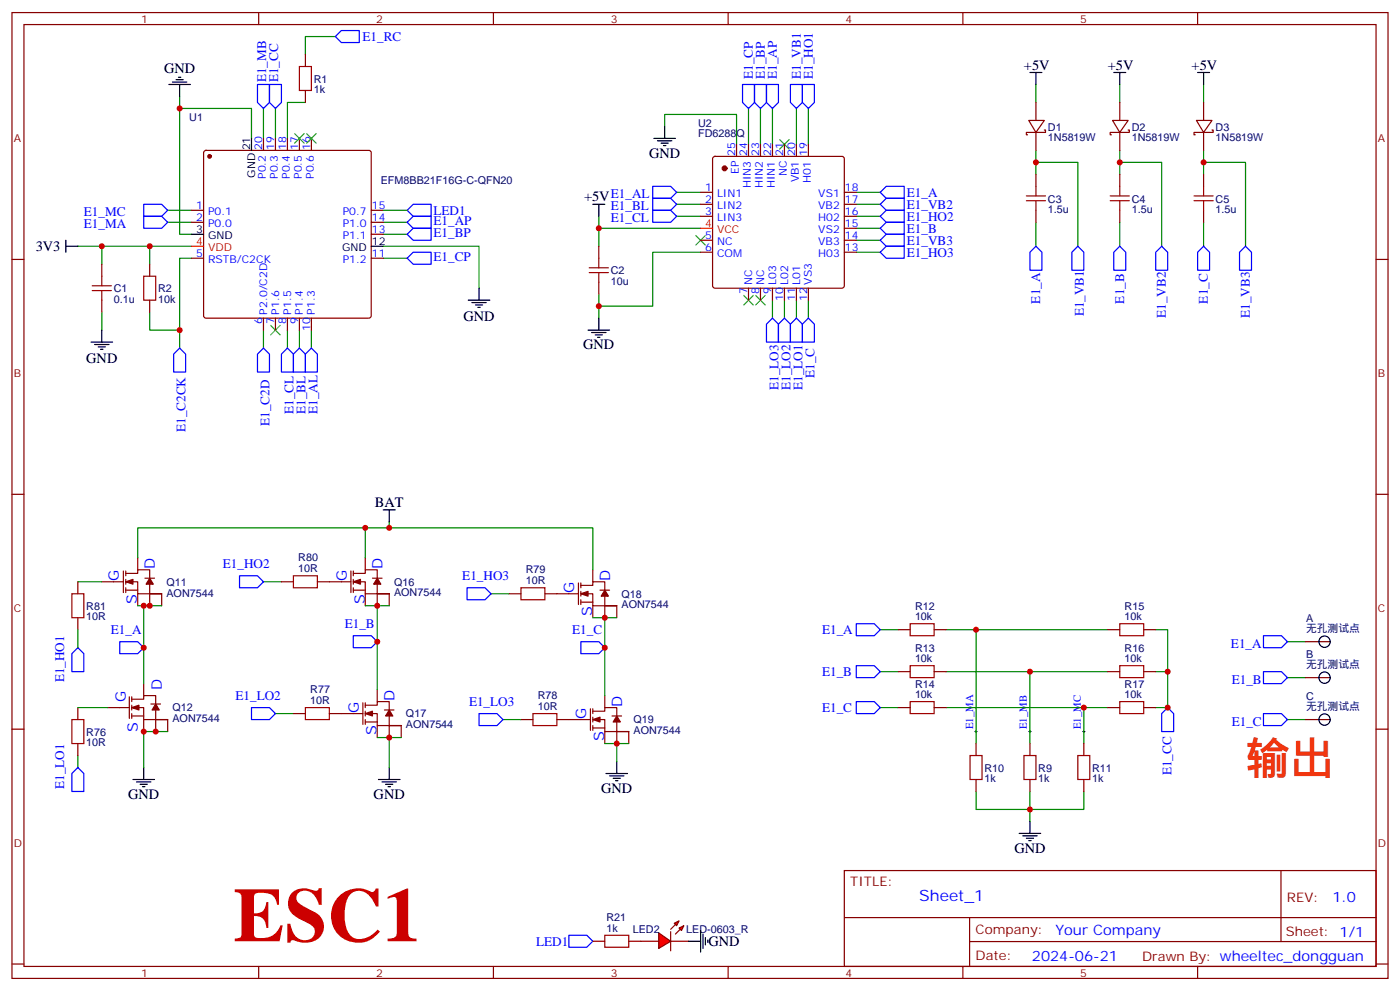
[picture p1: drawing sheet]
<svg xmlns="http://www.w3.org/2000/svg" width="412mm" height="292mm" viewBox="0 0 412 292" stroke-linecap="round" stroke-linejoin="round" font-family="sans-serif">
<g fill="none" stroke="#870000" stroke-width=".35">
<path d="M3.5 3.7h405.4v284.3h-405.4zM7.1 7.2h398.2v277.3h-398.2zM76.2 3.7v3.5M90 16.1v3.5M145.3 3.7v3.5M214.5 3.7v3.5M283.6 3.7v3.5M352.8 3.7v3.5M90 26.6v3.6M303 35.5h4.6l-2.4 3.5zM305.2 39h-2.9v.7h.4M305.2 30.2v5.3"/>
<path d="M305.2 39v5.3M307.6 38.3h.4v.7h-2.8M327.7 35.5h4.6l-2.5 3.5zM329.8 39h-2.8v.7h.4M329.8 30.2v5.3M329.8 39v5.3M332.3 38.3h.4v.7h-2.9M352.4 35.5h4.6l-2.5 3.5zM354.5 39h-2.8v.7h.4M354.5 30.2v5.3M354.5 39v5.3M357 38.3h.4v.7h-2.9"/>
<path d="M60.2 44.5l.5-.2h48l.5 .2 .2 .5v48l-.3 .5-.4 .2h-48l-.5-.3-.2-.4v-48zM77.6 40.7v3.6M81.1 40.7v3.6M84.7 40.7v3.6M88.2 40.7v3.6M91.7 40.7v3.6M206.4 56.6h3.5M210.1 46.2l.5-.2h37.4l.5 .2 .2 .5v37.4l-.2 .5-.5 .2h-37.4l-.5-.2-.2-.5v-37.4zM217 42.5v3.5M220.5 42.5v3.5M224 42.5v3.5M227.5 42.5v3.5"/>
<path d="M231.1 42.5v3.5M234.6 42.5v3.5M238.1 42.5v3.5M248.7 56.6h3.5M305.2 51.3v3.6M329.8 51.3v3.6M354.5 51.3v3.6M3.5 76.4h3.6M30 77.8v3.5M44.1 77.8v3.5M56.4 61.9h3.6M56.4 65.4h3.6"/>
<path d="M56.4 76h3.6M109.4 61.9h3.5M109.4 65.4h3.5M109.4 76h3.5M109.4 69h3.5M176.4 72.5v3.5M206.4 60.1h3.5M206.4 63.7h3.5M206.4 70.7h3.5M206.4 74.3h3.5M248.7 60.1h3.5M248.7 63.7h3.5"/>
<path d="M248.7 70.7h3.5M248.7 74.3h3.5M248.7 67.2h3.5M305.2 61.9v3.5M329.8 61.9v3.5M354.5 61.9v3.5M405.3 76.4h3.6M30 88.4v3.5M44.1 88.4v3.5M77.6 93.7v3.5M81.1 93.7v3.5M84.7 93.7v3.5"/>
<path d="M88.2 93.7v3.5M91.7 93.7v3.5M176.4 83.1v3.5M220.5 84.8v3.6M224 84.8v3.6M227.5 84.8v3.6M231.1 84.8v3.6M234.6 84.8v3.6M238.1 84.8v3.6M3.5 145.5h3.6M405.3 145.5h3.6M264.6 197.7h3.5"/>
<path d="M264.6 185.4h3.5M275.2 197.7h3.5M275.2 185.4h3.5M326.3 197.7h3.5M326.3 185.4h3.5M336.9 197.7h3.5M336.9 185.4h3.5M384.5 199.5h7.1M384.5 188.9h7.1M3.5 214.7h3.6M264.6 208.3h3.5M275.2 208.3h3.5"/>
<path d="M287.5 218.9v3.5M303.4 218.9v3.5M319.3 218.9v3.5M326.3 208.3h3.5M336.9 208.3h3.5M384.5 211.8h7.1M405.3 214.7h3.6M287.5 229.5v3.5M303.4 229.5v3.5M319.3 229.5v3.5M248.7 256.3h156.6v28.2h-156.6zM377.3 256.3v20.9"/>
<path d="M174.6 277.1h3.6M185.2 277.1h3.5M248.7 270.1h156.5M285.6 277.2h119.6M285.6 270.1v14.2M3.5 283.8h3.6M76.2 284.5v3.5M145.3 284.5v3.5M214.5 284.5v3.5M283.6 284.5v3.5M352.8 284.5v3.5M405.3 283.8h3.6"/>
</g>
<g fill="none" stroke="#008700" stroke-width=".35">
<path d="M98.8 10.8h-8.8v5.3M52.9 28.4v3.5M77.6 31.9v8.8M81.1 31.9v8.8M90 30.2h-5.3v10.5M195.8 37.2v-3.5h21.2v8.8M220.5 31.9v10.6M224 31.9v10.6M227.5 31.9v10.6M234.6 31.9v10.6M238.1 31.9v10.6M305.2 24.9v5.3"/>
<path d="M329.8 24.9v5.3M354.5 24.9v5.3M74.1 40.7v-8.8h-21.2v37.1h3.5M199.3 56.6h7.1M252.2 56.6h7.1M305.2 47.8h12.3v24.7M305.2 44.3v7M329.8 47.8h12.4v24.7M329.8 44.3v7M354.5 47.8h12.4v24.7M354.5 44.3v7M22.9 72.5h33.5"/>
<path d="M30 72.5v5.3M44.1 72.5v5.3M49.4 65.4h7M49.4 61.9h7M56.4 76h-3.5v21.2h-8.8v-5.3M112.9 72.5h28.2v12.3M112.9 65.4h7M112.9 69h7M112.9 76h7M112.9 61.9h7M176.4 67.2h30M176.4 63.7v8.8"/>
<path d="M199.3 60.1h7.1M199.3 63.7h7.1M206.4 74.3h-14.1v15.8h-15.9M252.2 67.2h7.1M252.2 60.1h7.1M252.2 63.7h7.1M252.2 70.7h7.1M252.2 74.3h7.1M305.2 65.4v7.1M329.8 65.4v7.1M354.5 65.4v7.1M30 91.9v5.3"/>
<path d="M52.9 97.2v5.3M77.6 97.2v5.3M84.7 97.2v5.3M88.2 97.2v5.3M91.7 97.2v5.3M176.4 86.6v7.1M227.5 88.4v5.3M231.1 88.4v5.3M234.6 88.4v5.3M238.1 88.4v5.3M259.3 197.7h5.3M259.3 185.4h5.3"/>
<path d="M278.7 197.7h47.6M278.7 185.4h47.6M287.5 185.4v33.5M303.4 197.7v21.2M340.4 197.7h3.6v10.6h-3.6M340.4 185.4h3.6v12.3M379.2 199.5h5.3M379.2 188.9h5.3M259.3 208.3h5.3M278.7 208.3h47.6M319.3 208.3v10.6M379.2 211.8h5.3"/>
<path d="M287.5 233v5.3h31.8v-5.3M303.4 233v8.8"/>
</g>
<g fill="none" stroke="#000" stroke-width=".35">
<path d="M49.7 24.9h6.4M50.8 24.2h4.2M51.9 23.5h2.1M52.6 22.8h.7M52.9 24.9v3.5M195.8 37.2v3.5M303.4 21.3h3.5M305.2 21.3v3.6M328.1 21.3h3.5M329.8 21.3v3.6M352.8 21.3h3.5M354.5 21.3v3.6"/>
<path d="M74.1 40.7v3.6M192.6 40.7h6.4M193.7 41.5h4.2M194.7 42.2h2.1M195.4 42.9h.7M19.4 72.5h3.5M19.4 70.7v3.6M56.4 69h3.6M109.4 72.5h3.5M174.6 60.1h3.6M176.4 60.1v3.6M30 97.2v3.5"/>
<path d="M137.9 88.4h6.4M139 89.1h4.2M140.1 89.8h2.1M140.8 90.5h.7M141.1 84.8v3.6M173.2 97.2h6.4M174.3 97.9h4.2M175.3 98.6h2.1M176 99.3h.7M176.4 93.7v3.5M26.8 100.7h6.4M27.9 101.4h4.2"/>
<path d="M28.9 102.1h2.1M29.6 102.8h.7M300.2 245.4h6.4M301.3 246.1h4.2M302.3 246.8h2.1M303 247.5h.7M303.4 241.8v3.6"/>
<circle cx="390.2" cy="199.5" r="1.67"/>
<circle cx="390.2" cy="188.9" r="1.67"/>
<circle cx="390.2" cy="211.8" r="1.67"/>
</g>
<path d="M287.2 215.4h.7M287.5 215v.7M303 215.4h.7M303.4 215v.7M318.9 215.4h.7M319.3 215v.7" fill="none" stroke="#000" stroke-width=".29"/>
<g fill="none" stroke="#00f" stroke-width=".35">
<path d="M100.5 9h5.3v3.5h-5.3l-1.7-1.7zM75.8 24.9h3.6v5.3l-1.8 1.7-1.8-1.7zM79.4 24.9h3.5v5.3l-1.8 1.7-1.7-1.7zM218.7 24.9h3.5v5.3l-1.7 1.7-1.8-1.7zM222.2 24.9h3.6v5.3l-1.8 1.7-1.8-1.7zM225.8 24.9h3.5v5.3l-1.8 1.7-1.7-1.7zM232.8 24.9h3.6v5.3l-1.8 1.7-1.8-1.7zM236.4 24.9h3.5v5.3l-1.8 1.7-1.7-1.7zM192.3 58.4h5.3l1.7 1.7-1.7 1.8h-5.3zM192.3 54.9h5.3l1.7 1.7-1.7 1.8h-5.3zM259.3 56.6l1.8-1.7h5.2v3.5h-5.2zM42.3 63.7h5.3l1.8 1.7-1.8 1.8h-5.3z"/>
<path d="M42.3 60.1h5.3l1.8 1.8-1.8 1.8h-5.3zM119.9 76l1.8-1.7h5.3v3.5h-5.3zM119.9 69l1.8-1.8h5.3v3.5h-5.3zM119.9 61.9l1.8-1.8h5.3v3.6h-5.3zM121.7 63.7h5.3v3.5h-5.3l-1.8-1.8zM192.3 61.9h5.3l1.7 1.8-1.7 1.7h-5.3zM259.3 74.3l1.8-1.8h5.2v3.5h-5.2zM259.3 70.7l1.8-1.7h5.2v3.5h-5.2zM259.3 67.2l1.8-1.8h5.2v3.6h-5.2zM259.3 63.7l1.8-1.8h5.2v3.5h-5.2zM259.3 60.1l1.8-1.7h5.2v3.5h-5.2zM305.2 72.5l1.7 1.8v5.3h-3.5v-5.3z"/>
<path d="M317.5 72.5l1.8 1.8v5.3h-3.6v-5.3zM329.8 72.5l1.8 1.8v5.3h-3.5v-5.3zM342.2 72.5l1.8 1.8v5.3h-3.6v-5.3zM354.5 72.5l1.8 1.8v5.3h-3.5v-5.3zM366.9 72.5l1.8 1.8v5.3h-3.6v-5.3zM227.5 93.7l1.8 1.7v5.3h-3.5v-5.3zM231.1 93.7l1.7 1.7v5.3h-3.5v-5.3zM234.6 93.7l1.8 1.7v5.3h-3.6v-5.3zM238.1 93.7l1.8 1.7v5.3h-3.5v-5.3zM52.9 102.5l1.8 1.7v5.3h-3.5v-5.3zM77.6 102.5l1.8 1.7v5.3h-3.6v-5.3zM84.7 102.5l1.7 1.7v5.3h-3.5v-5.3z"/>
<path d="M88.2 102.5l1.8 1.7v5.3h-3.6v-5.3zM91.7 102.5l1.8 1.7v5.3h-3.5v-5.3zM252.2 196h5.3l1.8 1.7-1.8 1.8h-5.3zM252.2 183.6h5.3l1.8 1.8-1.8 1.7h-5.3zM372.2 197.7h5.3l1.7 1.8-1.7 1.8h-5.3zM372.2 187.1h5.3l1.7 1.8-1.7 1.8h-5.3zM252.2 206.6h5.3l1.8 1.7-1.8 1.8h-5.3zM342.2 210.1l1.8-1.8 1.7 1.8v5.3h-3.5zM372.2 210.1h5.3l1.7 1.7-1.7 1.8h-5.3zM167.6 275.3h5.3l1.7 1.8-1.7 1.8h-5.3z"/>
</g>
<g fill="none" stroke="#a10000" stroke-width=".35">
<path d="M88.2 19.6h3.5v7h-3.5zM302.3 59.1h5.7M302.3 57.7h5.7M305.2 54.9v2.8M305.2 59.1v2.8M327 59.1h5.7M327 57.7h5.7M329.8 54.9v2.8M329.8 59.1v2.8M351.7 59.1h5.7M351.7 57.7h5.7M354.5 54.9v2.8"/>
<path d="M354.5 59.1v2.8M173.6 78.8h5.6M176.4 76v2.8M27.2 85.5h5.6M27.2 84.1h5.6M30 81.3v2.8M30 85.5v2.9M42.3 81.3h3.6v7.1h-3.6zM173.6 80.3h5.6M176.4 80.3v2.8M268.1 196h7.1v3.5h-7.1zM268.1 183.6h7.1v3.5h-7.1z"/>
<path d="M329.8 196h7.1v3.5h-7.1zM329.8 183.6h7.1v3.5h-7.1zM268.1 206.6h7.1v3.5h-7.1zM329.8 206.6h7.1v3.5h-7.1zM285.8 222.4h3.5v7.1h-3.5zM301.6 222.4h3.6v7.1h-3.6zM317.5 222.4h3.5v7.1h-3.5zM178.2 275.3h7v3.6h-7z"/>
</g>
<path d="M229.7 41.1l2.8 2.8M232.5 41.1l-2.8 2.8M205 69.3l2.8 2.8M207.8 69.3l-2.8 2.8M79.7 95.8l2.8 2.8M82.5 95.8l-2.8 2.8M219.1 87l2.8 2.8M221.9 87l-2.8 2.8M222.6 87l2.8 2.8M225.4 87l-2.8 2.8" fill="none" stroke="#3c3" stroke-width=".35"/>
<g fill="#870000" stroke="#870000" stroke-width=".35">
<circle cx="213.4" cy="49.6" r=".71"/>
<circle cx="61.7" cy="46" r=".53"/>
</g>
<path d="M56.4 72.5h3.6M206.4 67.2h3.5" fill="none" stroke="#f00" stroke-width=".35"/>
<g fill="#f00" stroke="#870000" stroke-width=".35">
<path d="M194 274.6l3.6 2.5-3.6 2.1z"/>
<path d="M197.6 274.3v5.6z"/>
</g>
<g fill="#870000" stroke="#870000" stroke-width=".35">
<path d="M197.6 273.6l1.4-1.4z"/>
<path d="M199 275l1.4-1.4z"/>
</g>
<g fill="#f00" stroke="#870000" stroke-width=".35">
<path d="M198.6 271.8l1.4-.7-.7 1.4z"/>
<path d="M200 273.2l1.4-.7-.7 1.4z"/>
</g>
<g fill="none" stroke="#870000" stroke-width=".35">
<path d="M22.9 171.3v3.5M30 171.3h6.3M36.3 168.1v6.3M37 171.3h3.6v3.5h7h-3.5v-3.5M37 168.8h3.6v-1.1h3.5v2.9M37 168.1v1.4M37 170.6v1.4M37 173v1.4M37 173.7h3.6M40.6 164.2v3.5M40.6 174.8v3.5M42.7 170.2h2.8"/>
<path d="M44.1 174.8v3.5M47.6 174.8v3.5M82.9 171.3h3.5M93.5 171.3h9.9M103.4 168.1v6.3M104.1 171.3h3.5v3.5h7.1h-3.6v-3.5M104.1 168.8h3.5v-1.1h3.5v2.9M104.1 173.7h3.5M104.1 168.1v1.4M104.1 170.6v1.4M104.1 173v1.4M107.6 164.2v3.5"/>
<path d="M107.6 174.8v3.5M109.7 170.2h2.8M111.1 174.8v3.5M114.7 174.8v3.5M149.9 174.8h3.6M160.5 174.8h9.9M170.4 171.6v6.4M171.1 174.8h3.5v3.5h7.1h-3.5v-3.5M171.1 172.3h3.5v-1h3.6v2.8M171.1 171.6v1.4M171.1 174.1v1.4M171.1 176.6v1.4"/>
<path d="M171.1 177.3h3.5M174.6 167.7v3.6M174.6 178.3v3.6M176.7 173.7h2.9M178.2 178.3v3.6M181.7 178.3v3.6M22.9 181.9v3.5M22.9 208.3v3.5M22.9 218.9v3.5M31.7 208.3h6.4M38.1 205.1v6.4M38.8 208.3h3.5v3.5h7.1h-3.5v-3.5"/>
<path d="M38.8 205.8h3.5v-1h3.6v2.8M38.8 205.1v1.5M38.8 207.6v1.4M38.8 210.1v1.4M38.8 210.8h3.5M42.3 201.3v3.5M42.3 211.8v3.6M44.4 207.3h2.9M45.9 211.8v3.6M49.4 211.8v3.6M86.4 210.1h3.6M97 210.1h9.9"/>
<path d="M106.9 206.9v6.4M107.6 210.1h3.5v3.5h7.1h-3.5v-3.5M107.6 207.6h3.5v-1h3.6v2.8M107.6 206.9v1.4M107.6 209.4v1.4M107.6 211.8v1.5M107.6 212.5h3.5M111.1 203v3.6M111.1 213.6v3.5M113.2 209h2.9M114.7 213.6v3.5M118.2 213.6v3.5"/>
<path d="M153.5 211.8h3.5M164 211.8h9.9M173.9 208.7v6.3M174.6 211.8h3.6v3.6h7h-3.5v-3.6M174.6 209.4h3.6v-1.1h3.5v2.8M174.6 208.7v1.4M174.6 211.1v1.4M174.6 213.6v1.4M174.6 214.3h3.6M178.2 204.8v3.5M178.2 215.4v3.5M180.3 210.8h2.8"/>
<path d="M181.7 215.4v3.5M185.2 215.4v3.5M188.7 277.1h5.3M197.6 277.1h5.2"/>
</g>
<g fill="none" stroke="#000" stroke-width=".35">
<path d="M112.9 150.1h3.5M114.7 150.1v3.5M39.2 229.5h6.3M40.2 230.2h4.2M41.3 230.9h2.1M42 231.6h.7M42.3 226v3.5M111.5 229.5h6.3M112.5 230.2h4.3M113.6 230.9h2.1M114.3 231.6h.7M114.7 226v3.5"/>
<path d="M178.5 227.7h6.4M179.6 228.4h4.2M180.6 229.1h2.1M181.3 229.8h.7M181.7 224.2v3.5M202.8 277.1h3.6M206.4 273.9v6.4M207.1 275v4.2M207.8 276v2.2M208.5 276.8v.7"/>
</g>
<path d="M86.8 39.3l2.8 2.9M89.6 39.3l-2.8 2.9M90.3 39.3l2.8 2.9M93.1 39.3l-2.8 2.9" fill="none" stroke="#3c3" stroke-width=".35"/>
<g fill="none" stroke="#008700" stroke-width=".35">
<path d="M107.6 155.4v8.8M114.7 153.6v1.8M22.9 171.3h7.1M40.6 178.3h1.7v23M40.6 164.2v-8.8h134v12.3M42.3 178.3h5.3M77.6 171.3h5.3M107.6 178.3h7.1M111.1 178.3v24.7M144.6 174.8h5.3M22.9 185.4v5.3M174.6 181.9h7.1"/>
<path d="M178.2 181.9v22.9M22.9 208.3h8.8M49.4 215.4h-7.1v10.6M81.1 210.1h5.3M111.1 217.1h7.1M114.7 217.1v8.9M148.2 211.8h5.3M178.2 218.9h7M181.7 218.9v5.3M22.9 222.4v3.6"/>
</g>
<path d="M70.6 169.5h5.2l1.8 1.8-1.8 1.7h-5.2zM137.6 173h5.3l1.7 1.8-1.7 1.8h-5.3zM22.9 190.7l1.8 1.7v5.3h-3.5v-5.3zM35.3 188.9h5.3l1.7 1.8-1.7 1.7h-5.3zM104.1 187.1h5.3l1.7 1.8-1.7 1.8h-5.3zM171.1 188.9h5.3l1.8 1.8-1.8 1.7h-5.3zM74.1 208.3h5.3l1.7 1.8-1.7 1.7h-5.3zM141.1 210.1h5.3l1.8 1.7-1.8 1.8h-5.3zM22.9 226l1.8 1.7v5.3h-3.5v-5.3z" fill="none" stroke="#00f" stroke-width=".35"/>
<path d="M21.2 174.8h3.5v7.1h-3.5zM86.4 169.5h7.1v3.5h-7.1zM153.5 173h7v3.6h-7zM21.2 211.8h3.5v7.1h-3.5zM90 208.3h7v3.5h-7zM157 210.1h7v3.5h-7z" fill="none" stroke="#a10000" stroke-width=".35"/>
<g fill="#870000" stroke="#870000" stroke-width=".35">
<path d="M44.1 170.2l1.1 1.8h-2.2z"/>
<path d="M37 171.3l2.2-.7v1.4z"/>
<path d="M45.9 207.3l1 1.7h-2.1z"/>
<path d="M38.8 208.3l2.1-.7v1.4z"/>
<path d="M111.1 170.2l1.1 1.8h-2.1z"/>
<path d="M104.1 171.3l2.1-.7v1.4z"/>
<path d="M114.7 209l1 1.8h-2.1z"/>
<path d="M107.6 210.1l2.1-.7v1.4z"/>
<path d="M178.2 173.7l1 1.8h-2.1z"/>
<path d="M171.1 174.8l2.1-.7v1.4z"/>
<path d="M181.7 210.8l1 1.7h-2.1z"/>
<path d="M174.6 211.8l2.1-.7v1.4z"/>
</g>
<g fill="#c00">
<circle cx="354.5" cy="47.8" r=".88"/>
<circle cx="329.8" cy="47.8" r=".88"/>
<circle cx="305.2" cy="47.8" r=".88"/>
<circle cx="319.3" cy="208.3" r=".88"/>
<circle cx="303.4" cy="197.7" r=".88"/>
<circle cx="287.5" cy="185.4" r=".88"/>
<circle cx="303.4" cy="238.3" r=".88"/>
<circle cx="176.4" cy="90.1" r=".88"/>
<circle cx="176.4" cy="67.2" r=".88"/>
<circle cx="52.9" cy="97.2" r=".88"/>
<circle cx="52.9" cy="31.9" r=".88"/>
<circle cx="30" cy="72.5" r=".88"/>
<circle cx="44.1" cy="72.5" r=".88"/>
<circle cx="42.3" cy="178.3" r=".88"/>
<circle cx="44.1" cy="178.3" r=".88"/>
<circle cx="42.3" cy="190.7" r=".88"/>
<circle cx="111.1" cy="178.3" r=".88"/>
<circle cx="114.7" cy="217.1" r=".88"/>
<circle cx="178.2" cy="181.9" r=".88"/>
<circle cx="181.7" cy="218.9" r=".88"/>
<circle cx="344" cy="208.3" r=".88"/>
<circle cx="344" cy="197.7" r=".88"/>
<circle cx="114.7" cy="155.4" r=".88"/>
<circle cx="107.6" cy="155.4" r=".88"/>
<circle cx="111.1" cy="188.9" r=".88"/>
<circle cx="178.2" cy="190.7" r=".88"/>
<circle cx="42.3" cy="215.4" r=".88"/>
<circle cx="45.9" cy="215.4" r=".88"/>
</g>
<text font-size="22.6" fill="#c00" x="68.8" y="277.1">ESC1</text>
<text font-size="13.1" fill="#f30" x="366.9" y="227.7">输出</text>
<text font-size="4.6" fill="#00f" x="270.8" y="265.3">Sheet_1</text>
<g font-size="4.2">
<text x="48.3" y="21.6">GND</text>
<text x="301.6" y="20.6">+5V</text>
<text x="326.3" y="20.6">+5V</text>
<text x="351" y="20.6">+5V</text>
<text x="191.2" y="46.4">GND</text>
<text x="172" y="59.1">+5VE1_AL</text>
<text x="10.5" y="73.9">3V3</text>
<text x="136.5" y="94.5">GND</text>
<text x="25.4" y="106.8">GND</text>
<text x="171.8" y="102.8">GND</text>
<text x="110.4" y="149.4">BAT</text>
<text x="177.1" y="233.4">GND</text>
<text x="37.7" y="235.1">GND</text>
<text x="110.1" y="235.1">GND</text>
<text x="298.8" y="251">GND</text>
<text x="208.7" y="278.5">GND</text>
</g>
<g font-size="4.2" fill="#00f">
<text x="45.6" y="167.5" transform="rotate(-90 45.6 167.5)">D</text>
<text x="112.7" y="167.5" transform="rotate(-90 112.7 167.5)">D</text>
<text x="35" y="171" transform="rotate(-90 35 171)">G</text>
<text x="102.1" y="171" transform="rotate(-90 102.1 171)">G</text>
<text x="179.7" y="171" transform="rotate(-90 179.7 171)">D</text>
<text x="40.3" y="177.7" transform="rotate(-90 40.3 177.7)">S</text>
<text x="107.4" y="177.7" transform="rotate(-90 107.4 177.7)">S</text>
<text x="169.2" y="174.6" transform="rotate(-90 169.2 174.6)">G</text>
<text x="174.4" y="181.2" transform="rotate(-90 174.4 181.2)">S</text>
<text x="47.6" y="203" transform="rotate(-90 47.6 203)">D</text>
<text x="37" y="206.6" transform="rotate(-90 37 206.6)">G</text>
<text x="105.7" y="209.8" transform="rotate(-90 105.7 209.8)">G</text>
<text x="116.2" y="206.3" transform="rotate(-90 116.2 206.3)">D</text>
<text x="183.3" y="208" transform="rotate(-90 183.3 208)">D</text>
<text x="40.6" y="215.4" transform="rotate(-90 40.6 215.4)">S</text>
<text x="172.7" y="211.6" transform="rotate(-90 172.7 211.6)">G</text>
<text x="110.9" y="216.5" transform="rotate(-90 110.9 216.5)">S</text>
<text x="178" y="218.3" transform="rotate(-90 178 218.3)">S</text>
<text x="392.5" y="265.6">1.0</text>
<text x="310.9" y="275.1">Your Company</text>
<text x="304" y="282.9">2024-06-21</text>
</g>
<g font-size="3.9" fill="#00f">
<text x="106.8" y="12.1">E1_RC</text>
<text x="221.8" y="23.2" transform="rotate(-90 221.8 23.2)">E1_CP</text>
<text x="225.3" y="23.2" transform="rotate(-90 225.3 23.2)">E1_BP</text>
<text x="228.8" y="23.2" transform="rotate(-90 228.8 23.2)">E1_AP</text>
<text x="235.9" y="23.2" transform="rotate(-90 235.9 23.2)">E1_VB1</text>
<text x="239.4" y="23.2" transform="rotate(-90 239.4 23.2)">E1_HO1</text>
<text x="78.4" y="24.2" transform="rotate(-90 78.4 24.2)">E1_MB</text>
<text x="81.9" y="24.2" transform="rotate(-90 81.9 24.2)">E1_CC</text>
<text x="267.1" y="57.9">E1_A</text>
<text x="24.7" y="63.7">E1_MC</text>
<text x="127.7" y="63.2">LED1</text>
<text x="179.9" y="65.4">E1_CL</text>
<text x="179.9" y="61.9">E1_BL</text>
<text x="267.1" y="64.9">E1_HO2</text>
<text x="267.1" y="61.4">E1_VB2</text>
<text x="24.7" y="67.2">E1_MA</text>
<text x="127.7" y="69.8">E1_BP</text>
<text x="127.7" y="66.2">E1_AP</text>
<text x="267.1" y="68.5">E1_B</text>
<text x="127.7" y="76.8">E1_CP</text>
<text x="267.1" y="75.5">E1_HO3</text>
<text x="267.1" y="72">E1_VB3</text>
<text x="306.4" y="89.4" transform="rotate(-90 306.4 89.4)">E1_A</text>
<text x="331.1" y="89.4" transform="rotate(-90 331.1 89.4)">E1_B</text>
<text x="355.8" y="89.4" transform="rotate(-90 355.8 89.4)">E1_C</text>
<text x="319.3" y="93.1" transform="rotate(-90 319.3 93.1)">E1_VB1</text>
<text x="343.5" y="93.6" transform="rotate(-90 343.5 93.6)">E1_VB2</text>
<text x="368.2" y="93.5" transform="rotate(-90 368.2 93.5)">E1_VB3</text>
<text x="239.9" y="111.3" transform="rotate(-90 239.9 111.3)">E1_C</text>
<text x="229.3" y="114.8" transform="rotate(-90 229.3 114.8)">E1_LO3</text>
<text x="232.8" y="114.8" transform="rotate(-90 232.8 114.8)">E1_LO2</text>
<text x="236.4" y="114.8" transform="rotate(-90 236.4 114.8)">E1_LO1</text>
<text x="79.4" y="125.4" transform="rotate(-90 79.4 125.4)">E1_C2D</text>
<text x="86.4" y="121.9" transform="rotate(-90 86.4 121.9)">E1_CL</text>
<text x="90" y="121.9" transform="rotate(-90 90 121.9)">E1_BL</text>
<text x="93.5" y="121.9" transform="rotate(-90 93.5 121.9)">E1_AL</text>
<text x="54.7" y="127.2" transform="rotate(-90 54.7 127.2)">E1_C2CK</text>
<text x="65.6" y="167.2">E1_HO2</text>
<text x="136.2" y="170.8">E1_HO3</text>
<text x="101.5" y="184.9">E1_B</text>
<text x="32.6" y="186.7">E1_A</text>
<text x="168.6" y="186.7">E1_C</text>
<text x="242.1" y="186.7">E1_A</text>
<text x="362.6" y="190.7">E1_A</text>
<text x="18.9" y="200.9" transform="rotate(-90 18.9 200.9)">E1_HO1</text>
<text x="242.1" y="199">E1_B</text>
<text x="362.8" y="201.3">E1_B</text>
<text x="69.4" y="206">E1_LO2</text>
<text x="138.2" y="207.9">E1_LO3</text>
<text x="242.1" y="209.6">E1_C</text>
<text x="362.8" y="213.6">E1_C</text>
<text x="18.9" y="232.3" transform="rotate(-90 18.9 232.3)">E1_LO1</text>
<text x="345.1" y="228.3" transform="rotate(-90 345.1 228.3)">E1_CC</text>
<text x="157.9" y="278.4">LED1</text>
</g>
<g font-size="3.9" fill="#800">
<text x="250.5" y="260.9">TITLE:</text>
<text x="379.1" y="265.6">REV:</text>
<text x="287.4" y="275.1">Company:</text>
<text x="378.7" y="275.7">Sheet: 1/1</text>
<text x="287.4" y="282.8">Date:</text>
<text x="336.4" y="282.8">Drawn By: wheeltec_dongguan</text>
</g>
<g font-size="3.2" fill="#800">
<text x="41.6" y="6.7">1</text>
<text x="110.8" y="6.7">2</text>
<text x="179.9" y="6.7">3</text>
<text x="249.1" y="6.7">4</text>
<text x="318.2" y="6.7">5</text>
<text x="4.1" y="41.8">A</text>
<text x="405.9" y="41.8">A</text>
<text x="4.1" y="110.9">B</text>
<text x="405.9" y="110.9">B</text>
<text x="4.1" y="180.1">C</text>
<text x="405.9" y="180.1">C</text>
<text x="4.1" y="249.2">D</text>
<text x="405.9" y="249.2">D</text>
<text x="41.6" y="287.5">1</text>
<text x="110.8" y="287.5">2</text>
<text x="179.9" y="287.5">3</text>
<text x="249.1" y="287.5">4</text>
<text x="318.2" y="287.5">5</text>
</g>
<g font-size="3.2" fill="#000080">
<text x="92.4" y="27.4">1k</text>
<text x="92.4" y="24.3">R1</text>
<text x="55.7" y="35.7">U1</text>
<text x="205.7" y="40.5">FD6288Q</text>
<text x="205.7" y="37.4">U2</text>
<text x="308.7" y="41.5">1N5819W</text>
<text x="308.7" y="38.5">D1</text>
<text x="333.4" y="41.5">1N5819W</text>
<text x="333.4" y="38.5">D2</text>
<text x="358.1" y="41.5">1N5819W</text>
<text x="358.1" y="38.5">D3</text>
<text x="112.2" y="54.2">EFM8BB21F16G-C-QFN20</text>
<text x="308.7" y="59.7">C3</text>
<text x="333.4" y="59.7">C4</text>
<text x="358.1" y="59.7">C5</text>
<text x="308.7" y="62.7">1.5u</text>
<text x="333.4" y="62.7">1.5u</text>
<text x="358.1" y="62.7">1.5u</text>
<text x="179.9" y="83.9">10u</text>
<text x="179.9" y="80.7">C2</text>
<text x="33.5" y="89.1">0.1u</text>
<text x="33.5" y="86">C1</text>
<text x="46.6" y="89.1">10k</text>
<text x="46.6" y="86.1">R2</text>
<text x="87.9" y="165.3">R80</text>
<text x="49" y="172.4">Q11</text>
<text x="87.9" y="168.5">10R</text>
<text x="116.1" y="172.4">Q16</text>
<text x="154.9" y="172">10R</text>
<text x="154.9" y="168.8">R79</text>
<text x="25.4" y="179.5">R81</text>
<text x="49" y="175.6">AON7544</text>
<text x="116.1" y="175.6">AON7544</text>
<text x="183.1" y="179.1">AON7544</text>
<text x="183.1" y="175.9">Q18</text>
<text x="269.5" y="179.5">R12</text>
<text x="331.3" y="179.5">R15</text>
<text x="25.4" y="182.6">10R</text>
<text x="269.5" y="182.6">10k</text>
<text x="331.3" y="182.6">10k</text>
<text x="384.7" y="183.1">A</text>
<text x="269.5" y="191.8">R13</text>
<text x="331.3" y="191.8">R16</text>
<text x="384.7" y="186.2">无孔测试点</text>
<text x="269.5" y="194.9">10k</text>
<text x="331.3" y="194.9">10k</text>
<text x="384.7" y="196.8">无孔测试点</text>
<text x="384.7" y="193.7">B</text>
<text x="269.5" y="202.4">R14</text>
<text x="331.3" y="202.4">R17</text>
<text x="50.8" y="209.5">Q12</text>
<text x="91.4" y="207.3">10R</text>
<text x="91.4" y="204.1">R77</text>
<text x="158.4" y="209">10R</text>
<text x="158.4" y="205.8">R78</text>
<text x="269.5" y="205.5">10k</text>
<text x="331.3" y="205.5">10k</text>
<text x="384.7" y="209.1">无孔测试点</text>
<text x="384.7" y="206.1">C</text>
<text x="50.8" y="212.6">AON7544</text>
<text x="119.6" y="214.4">AON7544</text>
<text x="119.6" y="211.2">Q17</text>
<text x="186.6" y="213">Q19</text>
<text x="25.4" y="219.7">10R</text>
<text x="25.4" y="216.5">R76</text>
<text x="186.6" y="216.2">AON7544</text>
<text x="290" y="227.3">R10</text>
<text x="305.9" y="227.3">R9</text>
<text x="321.7" y="227.3">R11</text>
<text x="290" y="230.2">1k</text>
<text x="305.9" y="230.2">1k</text>
<text x="321.7" y="230.2">1k</text>
<text x="178.7" y="274.3">1k</text>
<text x="178.7" y="271.1">R21</text>
<text x="186.4" y="274.8">LED2</text>
<text x="202.1" y="274.8">LED-0603_R</text>
</g>
<g font-size="3.2">
<text x="73.7" y="44.3" transform="rotate(-90 73.7 44.3)">21</text>
<text x="75.1" y="52.3" transform="rotate(-90 75.1 52.3)">GND</text>
<text x="57.8" y="68.6">3</text>
<text x="61.3" y="70.4">GND</text>
<text x="100.8" y="73.9">GND</text>
<text x="109.5" y="72.1">12</text>
</g>
<g font-size="3.2" fill="#00f">
<text x="77.3" y="44.1" transform="rotate(-90 77.3 44.1)">20</text>
<text x="80.8" y="44.1" transform="rotate(-90 80.8 44.1)">19</text>
<text x="84.3" y="44.1" transform="rotate(-90 84.3 44.1)">18</text>
<text x="87.8" y="44.1" transform="rotate(-90 87.8 44.1)">17</text>
<text x="91.4" y="44.1" transform="rotate(-90 91.4 44.1)">16</text>
<text x="216.6" y="45.9" transform="rotate(-90 216.6 45.9)">25</text>
<text x="220.1" y="45.9" transform="rotate(-90 220.1 45.9)">24</text>
<text x="223.7" y="45.9" transform="rotate(-90 223.7 45.9)">23</text>
<text x="227.2" y="45.9" transform="rotate(-90 227.2 45.9)">22</text>
<text x="230.7" y="45.9" transform="rotate(-90 230.7 45.9)">21</text>
<text x="234.2" y="45.9" transform="rotate(-90 234.2 45.9)">20</text>
<text x="237.8" y="45.9" transform="rotate(-90 237.8 45.9)">19</text>
<text x="78.3" y="52.7" transform="rotate(-90 78.3 52.7)">P0.2</text>
<text x="81.8" y="52.7" transform="rotate(-90 81.8 52.7)">P0.3</text>
<text x="85.4" y="52.7" transform="rotate(-90 85.4 52.7)">P0.4</text>
<text x="88.9" y="52.7" transform="rotate(-90 88.9 52.7)">P0.5</text>
<text x="92.4" y="52.7" transform="rotate(-90 92.4 52.7)">P0.6</text>
<text x="217.7" y="51.3" transform="rotate(-90 217.7 51.3)">EP</text>
<text x="231.8" y="51.9" transform="rotate(-90 231.8 51.9)">NC</text>
<text x="235.3" y="53.7" transform="rotate(-90 235.3 53.7)">VB1</text>
<text x="238.8" y="53.8" transform="rotate(-90 238.8 53.8)">H01</text>
<text x="207.7" y="56.3">1</text>
<text x="207.7" y="59.8">2</text>
<text x="211.2" y="58">LIN1</text>
<text x="221.2" y="55.5" transform="rotate(-90 221.2 55.5)">HIN3</text>
<text x="224.7" y="55.5" transform="rotate(-90 224.7 55.5)">HIN2</text>
<text x="228.2" y="55.5" transform="rotate(-90 228.2 55.5)">HIN1</text>
<text x="241" y="58">VS1</text>
<text x="248.9" y="59.8">17</text>
<text x="248.9" y="56.3">18</text>
<text x="57.8" y="61.6">1</text>
<text x="57.8" y="65.1">2</text>
<text x="61.3" y="63.3">P0.1</text>
<text x="101" y="63.3">P0.7</text>
<text x="109.5" y="65.1">14</text>
<text x="109.5" y="61.6">15</text>
<text x="207.7" y="63.3">3</text>
<text x="211.2" y="61.6">LIN2</text>
<text x="211.2" y="65.1">LIN3</text>
<text x="241" y="65.1">H02</text>
<text x="241" y="61.6">VB2</text>
<text x="248.9" y="63.3">16</text>
<text x="61.3" y="66.9">P0.0</text>
<text x="101" y="70.4">P1.1</text>
<text x="101" y="66.9">P1.0</text>
<text x="109.5" y="68.6">13</text>
<text x="207.7" y="70.4">5</text>
<text x="241" y="68.6">VS2</text>
<text x="248.9" y="70.4">14</text>
<text x="248.9" y="66.9">15</text>
<text x="57.8" y="75.7">5</text>
<text x="61.3" y="77.4">RSTB/C2CK</text>
<text x="101" y="77.4">P1.2</text>
<text x="109.5" y="75.7">11</text>
<text x="207.7" y="73.9">6</text>
<text x="211.2" y="72.1">NC</text>
<text x="211.2" y="75.7">COM</text>
<text x="241" y="75.7">H03</text>
<text x="241" y="72.1">VB3</text>
<text x="248.9" y="73.9">13</text>
<text x="221.5" y="83.8" transform="rotate(-90 221.5 83.8)">NC</text>
<text x="225.1" y="83.8" transform="rotate(-90 225.1 83.8)">NC</text>
<text x="228.6" y="83.8" transform="rotate(-90 228.6 83.8)">L03</text>
<text x="232.1" y="83.8" transform="rotate(-90 232.1 83.8)">L02</text>
<text x="235.7" y="83.8" transform="rotate(-90 235.7 83.8)">L01</text>
<text x="239.2" y="83.8" transform="rotate(-90 239.2 83.8)">VS3</text>
<text x="220.1" y="86.7" transform="rotate(-90 220.1 86.7)">7</text>
<text x="223.7" y="86.7" transform="rotate(-90 223.7 86.7)">8</text>
<text x="227.2" y="86.7" transform="rotate(-90 227.2 86.7)">9</text>
<text x="230.7" y="88.7" transform="rotate(-90 230.7 88.7)">10</text>
<text x="234.2" y="88.7" transform="rotate(-90 234.2 88.7)">11</text>
<text x="237.8" y="88.7" transform="rotate(-90 237.8 88.7)">12</text>
<text x="77.3" y="95.5" transform="rotate(-90 77.3 95.5)">6</text>
<text x="78.7" y="92.6" transform="rotate(-90 78.7 92.6)">P2.0/C2D</text>
<text x="80.8" y="95.5" transform="rotate(-90 80.8 95.5)">7</text>
<text x="82.2" y="92.6" transform="rotate(-90 82.2 92.6)">P1.6</text>
<text x="84.3" y="95.5" transform="rotate(-90 84.3 95.5)">8</text>
<text x="85.7" y="92.6" transform="rotate(-90 85.7 92.6)">P1.5</text>
<text x="87.8" y="95.5" transform="rotate(-90 87.8 95.5)">9</text>
<text x="89.3" y="92.6" transform="rotate(-90 89.3 92.6)">P1.4</text>
<text x="92.8" y="92.6" transform="rotate(-90 92.8 92.6)">P1.3</text>
<text x="91.4" y="97.5" transform="rotate(-90 91.4 97.5)">10</text>
<text x="286.6" y="214.7" transform="rotate(-90 286.6 214.7)">E1_MA</text>
<text x="302.5" y="214.7" transform="rotate(-90 302.5 214.7)">E1_MB</text>
<text x="318.4" y="214.7" transform="rotate(-90 318.4 214.7)">E1_MC</text>
</g>
<g font-size="3.2" fill="#f00">
<text x="207.7" y="66.9">4</text>
<text x="211.2" y="68.6">VCC</text>
<text x="57.8" y="72.1">4</text>
<text x="61.3" y="73.9">VDD</text>
</g>
</svg>
